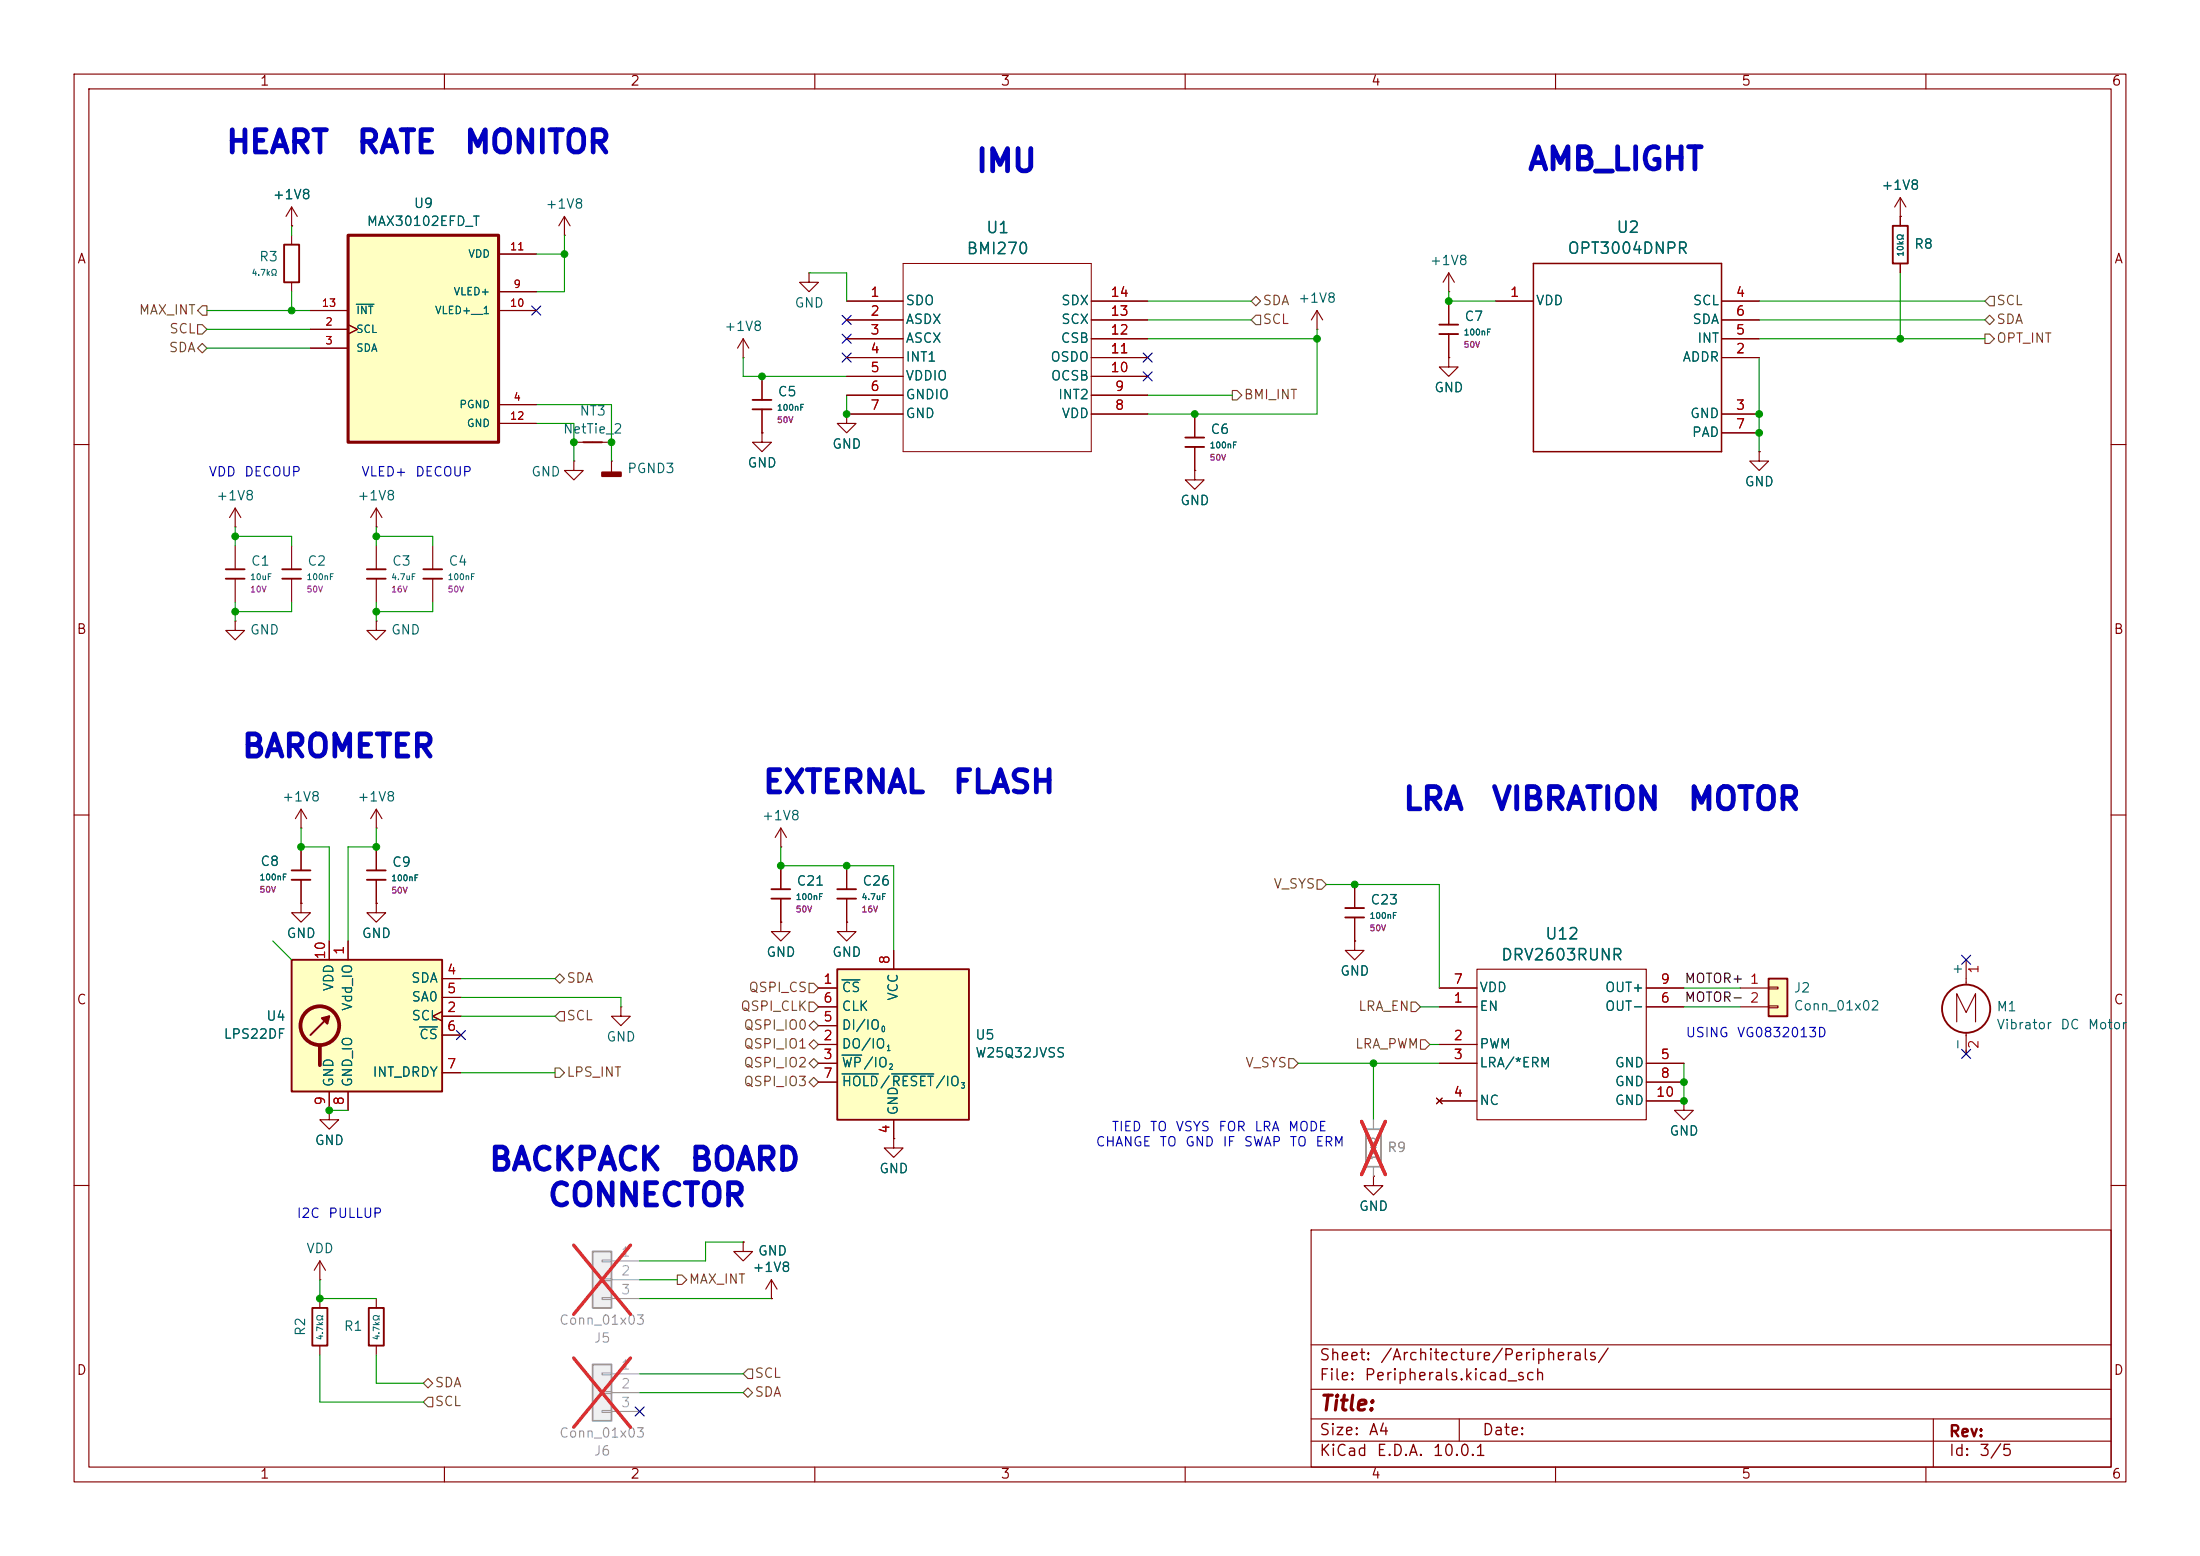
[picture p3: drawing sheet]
<svg xmlns="http://www.w3.org/2000/svg" width="297mm" height="210mm" viewBox="0 0 297 210" stroke-linecap="round" stroke-linejoin="round" font-family="sans-serif">
<g fill="none" stroke="#840000" stroke-width=".15">
<path d="M10 10h277v190h-277zM12 12h273v186h-273zM60 10v2M110 10v2M160 10v2M210 10v2M260 10v2M195.6 48.3v1.2h1.2l-1.2 1.3-1.3-1.3h1.3M195.6 48.3h.1M10 60h2M50.8 71.1h.1M50.8 68.6l-.8 1.3"/>
<path d="M50.8 68.6l.8 1.3M50.8 68.6v2.5M285 60h2M10 110h2M285 110h2M10 160h2M177 166h108v32h-108zM285 160h2M60 198v2M110 198v2M160 198v2M177 194.5h108"/>
<path d="M177 191.5h108M177 187.5h108M177 181.5h108M197 191.5v3M210 198v2M260 198v2M261 191.5v6.5"/>
</g>
<path d="M113 130.8h17.8v20.3h-17.8z" fill="#ffffc2"/>
<path d="M113 130.8h17.8v20.3h-17.8z" fill="none" stroke="#840000" stroke-width=".25"/>
<path d="M76.2 31.8h.1M76.2 29.2l-.8 1.3M76.2 29.2l.8 1.3M76.2 29.2v2.6M110.5 133.4h2.5M110.5 138.4h2.5M110.5 135.9h2.5M120.6 128.3v2.5M110.5 141h2.5M110.5 143.5h2.5M110.5 146.1h2.5M120.6 151.1v2.6" fill="none" stroke="#840000" stroke-width=".15"/>
<path d="M113.7 132.2h2.4M113.7 142.4h2.6M113.7 144.9h4.9M120.4 144.9h5.7" fill="none" stroke="#006464" stroke-width=".15"/>
<path d="M184.4 152.4h2v5.1h-2z" fill="none" stroke="#a1a1a1" stroke-width=".25"/>
<path d="M185.4 151.1v1.3M185.4 157.5v1.3" fill="none" stroke="#a1a1a1" stroke-width=".15"/>
<path d="M183.8 151.4l3.2 7.1M187 151.4l-3.2 7.1" fill="none" stroke="#e12e31" stroke-width=".46"/>
<path d="M47 31.8h20.3v27.9h-20.3z" fill="#ffffc2"/>
<path d="M47 31.8h20.3v27.9h-20.3z" fill="none" stroke="#840000" stroke-width=".41"/>
<g fill="none" stroke="#840000" stroke-width=".15">
<path d="M39.4 30.5h.1M39.4 27.9l.7 1.3M39.4 27.9l-.8 1.3M39.4 27.9v2.6M39.4 31.8v1.2M39.4 38.1v1.3M67.3 39.4h5.1M67.3 34.3h5.1M41.9 44.5h5.1M41.9 47h5.1M41.9 41.9h5.1M47 43.8l1.3 .7-1.3 .6"/>
<path d="M67.3 54.6h5.1M67.3 41.9h5.1M67.3 57.2h5.1M31.7 71.1h.1M31.7 68.6v2.5M31.7 73.7v3.1M31.7 78.1v3.2M31.7 68.6l-.7 1.3M31.7 68.6l.8 1.3M39.4 73.7v3.1M39.4 78.1v3.2M182.9 119.4v3.2"/>
<path d="M40.6 121.9v1.3h1.3l-1.3 1.3-1.2-1.3h1.2M40.6 121.9h.1M50.8 121.9v1.3h1.3l-1.3 1.3-1.3-1.3h1.3M50.8 121.9h.1M182.9 123.8v3.2M185.4 158.8v1.2h1.3l-1.3 1.3-1.3-1.3h1.3M185.4 158.8h.1"/>
</g>
<path d="M48.1 41.1h2.4" fill="none" stroke="#006464" stroke-width=".15"/>
<path d="M38.4 33h2v5.1h-2zM30.5 78.1h2.5M30.5 76.8h2.5M38.1 78.1h2.5M38.1 76.8h2.5M181.6 122.6h2.5M181.6 123.8h2.5" fill="none" stroke="#840000" stroke-width=".25"/>
<path d="M39.4 129.5h20.3v17.8h-20.3z" fill="#ffffc2"/>
<g fill="none" stroke="#840000" stroke-width=".25">
<path d="M39.4 117.5h2.5M39.4 118.7h2.5M49.5 117.5h2.6M49.5 118.7h2.6M39.4 129.5h20.3v17.8h-20.3zM44.4 137.2l-2.5 2.5"/>
<circle cx="265.4" cy="136.1" r="3.3"/>
</g>
<g fill="none" stroke="#840000" stroke-width=".51">
<path d="M43.2 141.2v2.6"/>
<circle cx="43.2" cy="138.4" r="2.62"/>
</g>
<path d="M43.4 137.4l1-.2-.2 1z" fill="#840000" stroke="#840000" stroke-width=".25"/>
<g fill="none" stroke="#840000" stroke-width=".15">
<path d="M40.6 114.3v3.2M40.6 118.7v3.2M50.8 114.3v3.2M50.8 118.7v3.2M44.4 127v2.5M47 127v2.5M59.7 136.5l-1.3 .7 1.3 .6M59.7 137.2h2.5M59.7 132.1h2.5M59.7 134.6h2.5M59.7 139.7h2.5M264.2 137.9v-3.8l1.2 2.6 1.3-2.6v3.8"/>
<path d="M265.4 129.5v3.4M265.4 139.4v2.8M44.4 147.3v2.6M47 147.3v2.6M59.7 144.8h2.5"/>
</g>
<path d="M56.6 138.6h2.5" fill="none" stroke="#006464" stroke-width=".15"/>
<path d="M238.8 132.1h2.5v5.1h-2.5z" fill="#ffffc2"/>
<path d="M49.5 76.8h2.6M49.5 78.1h2.6M57.1 76.8h2.6M57.1 78.1h2.6M238.8 132.1h2.5v5.1h-2.5z" fill="none" stroke="#840000" stroke-width=".25"/>
<g fill="none" stroke="#840000" stroke-width=".15">
<path d="M50.8 73.7v3.1M50.8 78.1v3.2M58.4 73.7v3.1M58.4 78.1v3.2M31.7 83.8v1.3h1.3l-1.3 1.3-1.2-1.3h1.2M31.7 83.8h.1M194.3 133.4h5.1M194.3 135.9h5.1M199.4 130.8h22.8v20.3h-22.8zM222.2 133.4h5.1M222.2 135.9h5.1M234.9 133.4h3.9"/>
<path d="M234.9 135.9h3.9M238.8 133.2h1.2v.3h-1.2zM238.8 135.8h1.2v.2h-1.2zM193.9 148.2l.8 .8M194.3 141h5.1M194.3 143.5h5.1M194.3 148.6h5.1M194.7 148.2l-.8 .8M222.2 143.5h5.1M222.2 148.6h5.1M222.2 146.1h5.1M227.3 148.6v1.3h1.3l-1.3 1.2-1.2-1.2h1.2"/>
<path d="M227.3 148.6h.1M104.1 175.3h.1M104.1 172.7l-.7 1.3M104.1 172.7l.8 1.3M104.1 172.7v2.6"/>
</g>
<path d="M80 168.9h2.5v7.6h-2.5z" fill="#f0f0f0"/>
<path d="M80 168.9h2.5v7.6h-2.5z" fill="none" stroke="#a1a1a1" stroke-width=".25"/>
<path d="M81.3 170.1h1.2v.2h-1.2zM81.3 172.6h1.2v.2h-1.2zM81.3 175.1h1.2v.3h-1.2zM82.5 170.2h3.9M82.5 172.7h3.9M82.5 175.3h3.9" fill="none" stroke="#a1a1a1" stroke-width=".15"/>
<path d="M77.4 168.1l7.7 9.3M85.1 168.1l-7.7 9.3" fill="none" stroke="#e12e31" stroke-width=".46"/>
<path d="M109.2 36.8v1.3h1.3l-1.3 1.3-1.3-1.3h1.3M109.2 36.8h.1M120.6 153.7v1.2h1.3l-1.3 1.3-1.2-1.3h1.2M120.6 153.7h.1M43.2 175.3v1.2M50.8 175.3v1.2M43.2 181.6v1.3M50.8 181.6v1.3" fill="none" stroke="#840000" stroke-width=".15"/>
<path d="M42.2 176.5h2v5.1h-2zM49.8 176.5h2v5.1h-2z" fill="none" stroke="#840000" stroke-width=".25"/>
<path d="M80 184.2h2.5v7.6h-2.5z" fill="#f0f0f0"/>
<path d="M80 184.2h2.5v7.6h-2.5z" fill="none" stroke="#a1a1a1" stroke-width=".25"/>
<path d="M185.4 151.1v1.3M185.4 157.5v1.3M81.3 185.3h1.2v.2h-1.2zM81.3 187.8h1.2v.3h-1.2zM81.3 190.4h1.2v.2h-1.2zM82.5 185.4h3.9M82.5 188h3.9M82.5 190.5h3.9" fill="none" stroke="#a1a1a1" stroke-width=".15"/>
<path d="M183.8 151.4l3.2 7.1M187 151.4l-3.2 7.1M77.4 183.3l7.7 9.3M85.1 183.3l-7.7 9.3" fill="none" stroke="#e12e31" stroke-width=".46"/>
<g fill="none" stroke="#840000" stroke-width=".15">
<path d="M39.4 30.5h.1M67.3 39.4h5.1M67.3 34.3h5.1M195.6 39.4h.1M195.6 36.8l-.8 1.3M195.6 36.8l.7 1.3M195.6 36.8v2.6M256.5 29.2h.1M256.5 26.7v3.8M256.5 35.6v1.2M256.5 26.7l-.7 1.2M256.5 26.7l.8 1.2"/>
<path d="M41.9 44.5h5.1M41.9 47h5.1M41.9 41.9h5.1M47 43.8l1.3 .7-1.3 .6M67.3 54.6h5.1M67.3 41.9h5.1M67.3 57.2h5.1M77.5 59.7h5M100.3 48.3h.1M100.3 45.7l-.7 1.3M100.3 45.7l.8 1.3M100.3 45.7v2.6"/>
<path d="M102.9 58.4v1.3h1.2l-1.2 1.3-1.3-1.3h1.3M102.9 58.4h.1M102.9 50.8v3.2M102.9 55.2v3.2M114.3 55.9v1.3h1.3l-1.3 1.2-1.3-1.2h1.3M114.3 55.9h.1M114.3 40.6h7.6M114.3 43.2h7.6M114.3 45.7h7.6M114.3 48.3h7.6M114.3 50.8h7.6M114.3 53.3h7.6"/>
<path d="M114.3 55.9h7.6M147.3 40.6h7.6M147.3 43.2h7.6M147.3 45.7h7.6M147.3 48.3h7.6M147.3 50.8h7.6M147.3 53.3h7.6M147.3 55.9h7.6M161.3 55.9v3.2M177.8 44.5h.1M177.8 41.9l-.8 1.3M177.8 41.9l.8 1.3"/>
<path d="M177.8 41.9v2.6M195.6 48.3h.1M195.6 40.6v3.2M195.6 45.1v3.2M201.9 40.6h5.1M232.4 40.6h5.1M232.4 43.2h5.1M232.4 45.7h5.1M232.4 48.3h5.1M232.4 55.9h5.1M232.4 58.4h5.1M77.5 62.2v1.3h1.2l-1.2 1.3-1.3-1.3h1.3"/>
<path d="M77.5 62.2h.1M82.5 62.2h.1M82.5 62.2v1.6M161.3 63.5v1.3h1.3l-1.3 1.2-1.3-1.2h1.3M161.3 63.5h.1M161.3 60.3v3.2M237.5 61v1.2h1.3l-1.3 1.3-1.3-1.3h1.3M237.5 61h.1M50.8 83.8v1.3h1.3l-1.3 1.3-1.3-1.3h1.3M50.8 83.8h.1M40.6 111.8h.1M40.6 109.2l-.7 1.3"/>
<path d="M40.6 109.2l.8 1.3M40.6 109.2v2.6M40.6 114.3v3.2M40.6 118.7v3.2M50.8 111.8h.1M50.8 109.2l-.8 1.3M50.8 109.2l.8 1.3M50.8 109.2v2.6M50.8 114.3v3.2M50.8 118.7v3.2M105.4 114.3h.1M105.4 111.8v2.5"/>
<path d="M105.4 116.8v3.2M105.4 111.8l-.8 1.2M105.4 111.8l.8 1.2M114.3 116.8v3.2M182.9 119.4v3.2M40.6 121.9h.1M44.4 127v2.5M47 127v2.5M50.8 121.9h.1M59.7 136.5l-1.3 .7 1.3 .6M59.7 137.2h2.5M59.7 132.1h2.5"/>
<path d="M59.7 134.6h2.5M59.7 139.7h2.5M83.8 135.9v1.3h1.3l-1.3 1.2-1.3-1.2h1.3M83.8 135.9h.1M105.4 124.5v1.2h1.3l-1.3 1.3-1.3-1.3h1.3M105.4 124.5h.1M105.4 121.3v3.2M110.5 133.4h2.5M110.5 138.4h2.5M110.5 135.9h2.5M114.3 124.5v1.2h1.3l-1.3 1.3-1.3-1.3h1.3M114.3 124.5h.1"/>
<path d="M114.3 121.3v3.2M120.6 128.3v2.5M182.9 127v1.3h1.2l-1.2 1.2-1.3-1.2h1.3M182.9 127h.1M182.9 123.8v3.2M194.3 133.4h5.1M194.3 135.9h5.1M222.2 133.4h5.1M222.2 135.9h5.1M44.4 149.9v1.2h1.3l-1.3 1.3-1.2-1.3h1.2M44.4 149.9h.1M44.4 147.3v2.6"/>
<path d="M47 147.3v2.6M59.7 144.8h2.5M110.5 141h2.5M110.5 143.5h2.5M110.5 146.1h2.5M120.6 153.7h.1M120.6 151.1v2.6M185.4 158.8h.1M193.9 148.2l.8 .8M194.3 141h5.1M194.3 143.5h5.1M194.3 148.6h5.1"/>
<path d="M194.7 148.2l-.8 .8M222.2 143.5h5.1M222.2 146.1h5.1M222.2 148.6h5.1M227.3 148.6h.1M43.2 172.7h.1M43.2 170.2l-.8 1.3M43.2 170.2l.7 1.3M43.2 170.2v2.5M100.3 167.6v1.3h1.3l-1.3 1.3-1.2-1.3h1.2M100.3 167.6h.1M104.1 175.3h.1"/>
</g>
<path d="M255.5 30.5h2.1v5.1h-2.1zM78.7 59.7h2.6M101.6 54h2.5M101.6 55.2h2.5M160 59.1h2.6M194.3 43.8h2.5M194.3 45.1h2.5M160 60.3h2.6M104.1 120h2.6M104.1 121.3h2.6M113 120h2.6M113 121.3h2.6" fill="none" stroke="#840000" stroke-width=".25"/>
<path d="M121.9 35.6h25.4v25.4h-25.4z" fill="none" stroke="#840000" stroke-width=".14"/>
<path d="M207 35.6h25.4v25.4h-25.4z" fill="none" stroke="#840000" stroke-width=".2"/>
<path d="M81.3 63.8h2.5v.5h-2.5z" fill="#840000" stroke="#840000" stroke-width=".25"/>
<g fill="none" stroke="#725600" stroke-width=".15">
<path d="M26.7 47l.6-.6 .6 .6-.6 .6zM26.7 41.9l.6-.6h.6v1.2h-.6zM26.7 43.8h.6l.6 .7-.6 .6h-.6zM166.4 52.7h.6l.6 .6-.6 .7h-.6zM168.9 40.6l.6-.6 .7 .6-.7 .7zM169.5 42.5h.7v1.3h-.7l-.6-.6zM268 45.1h.6l.6 .6-.6 .7h-.6zM268 43.2l.6-.7 .6 .7-.6 .6zM268.6 40h.6v1.3h-.6l-.6-.7zM177.8 118.7h.6l.7 .7-.7 .6h-.6zM75.6 136.5h.6v1.3h-.6l-.7-.6zM75.6 131.4l.6 .7-.6 .6-.7-.6z"/>
<path d="M109.2 132.7h.7l.6 .7-.6 .6h-.7zM109.2 135.3h.7l.6 .6-.6 .6h-.7zM109.9 137.8l.6 .6-.6 .7-.7-.7zM190.5 135.3h.6l.7 .6-.7 .6h-.6zM74.9 144.1h.7l.6 .7-.6 .6h-.7zM109.2 143.5l.7-.6 .6 .6-.6 .6zM109.2 141l.7-.7 .6 .7-.6 .6zM109.2 146.1l.7-.7 .6 .7-.6 .6zM174 142.9h.6l.7 .6-.7 .6h-.6zM191.8 140.3h.6l.6 .7-.6 .6h-.6zM91.4 172.1h.7l.6 .6-.6 .7h-.7zM57.1 186.7l.7-.6 .6 .6-.6 .6z"/>
<path d="M57.8 188.6h.6v1.3h-.6l-.7-.7zM100.3 188l.7-.7 .6 .7-.6 .6zM101 184.8h.6v1.3h-.6l-.7-.7z"/>
</g>
<g fill="none" stroke="#009600" stroke-width=".15">
<path d="M39.4 30.5v1.3M39.4 39.4v2.5M72.4 34.3h3.8M76.2 31.8v7.6h-3.8M109.2 36.8h5.1v3.8M195.6 39.4v1.2h6.3M256.5 36.8v8.9M27.9 47h14M27.9 44.5h14M27.9 41.9h14M72.4 57.2h5.1v5M72.4 54.6h10.1v7.6"/>
<path d="M100.3 48.3v2.5h14M114.3 53.3v2.6M154.9 43.2h14M154.9 40.6h14M154.9 53.3h11.5M154.9 45.7h22.9M177.8 44.5v11.4h-22.9M237.5 43.2h30.5M237.5 40.6h30.5M237.5 45.7h30.5M237.5 48.3v12.7M31.7 72.4h7.7v1.3"/>
<path d="M31.7 71.1v2.6M50.8 72.4h7.6v1.3M50.8 71.1v2.6M31.7 81.3v2.5M39.4 81.3v1.3h-7.7M50.8 81.3v2.5M58.4 81.3v1.3h-7.6M40.6 111.8v2.5h3.8v12.7M50.8 111.8v2.5h-3.8v12.7M105.4 114.3v2.5h15.2v11.5M179.1 119.4h15.2v14M36.8 127l2.6 2.5"/>
<path d="M62.2 134.6h21.6v1.3M62.2 137.2h12.7M62.2 132.1h12.7M191.8 135.9h2.5M227.3 133.4h7.6M227.3 135.9h7.6M44.4 149.9h2.6M62.2 144.8h12.7M175.3 143.5h19M185.4 143.5v7.6M193 141h1.3M227.3 143.5v5.1"/>
<path d="M43.2 172.7v2.6h7.6M86.4 175.3h17.7M86.4 172.7h5M100.3 167.6h-5.1v2.6h-8.8M43.2 182.9v6.3h13.9M50.8 182.9v3.8h6.3M86.4 185.4h13.9M86.4 188h13.9"/>
</g>
<g fill="none" stroke="#000084" stroke-width=".15">
<path d="M71.8 41.3l1.2 1.2M73 41.3l-1.2 1.2M113.7 45.1l1.2 1.2M113.7 42.6l1.2 1.2M113.7 47.7l1.2 1.2M114.9 45.1l-1.2 1.2M114.9 42.6l-1.2 1.2M114.9 47.7l-1.2 1.2M154.3 47.7l1.2 1.2M154.3 50.2l1.2 1.2M155.5 47.7l-1.2 1.2M155.5 50.2l-1.2 1.2"/>
<path d="M61.6 139.1l1.2 1.2M62.8 139.1l-1.2 1.2M264.8 128.9l1.2 1.2M266 128.9l-1.2 1.2M264.8 141.6l1.2 1.2M266 141.6l-1.2 1.2M85.8 189.9l1.2 1.2M87 189.9l-1.2 1.2"/>
</g>
<path d="M48.1 41.1h2.4M56.6 138.6h2.5M113.7 132.2h2.4M113.7 142.4h2.6M113.7 144.9h4.9M120.4 144.9h5.7" fill="none" stroke="#006464" stroke-width=".15"/>
<g fill="#009600" stroke="#009600" stroke-width=".14">
<circle cx="31.7" cy="72.4" r=".46"/>
<circle cx="50.8" cy="72.4" r=".46"/>
<circle cx="39.4" cy="41.9" r=".46"/>
<circle cx="185.4" cy="143.5" r=".46"/>
<circle cx="161.3" cy="55.9" r=".46"/>
<circle cx="114.3" cy="55.9" r=".46"/>
<circle cx="31.7" cy="82.6" r=".46"/>
<circle cx="50.8" cy="82.6" r=".46"/>
<circle cx="50.8" cy="114.3" r=".46"/>
<circle cx="40.6" cy="114.3" r=".46"/>
<circle cx="195.6" cy="40.6" r=".46"/>
<circle cx="177.8" cy="45.7" r=".46"/>
<circle cx="237.5" cy="55.9" r=".46"/>
<circle cx="237.5" cy="58.4" r=".46"/>
<circle cx="256.5" cy="45.7" r=".46"/>
<circle cx="114.3" cy="116.8" r=".46"/>
<circle cx="105.4" cy="116.8" r=".46"/>
<circle cx="43.2" cy="175.3" r=".46"/>
<circle cx="44.4" cy="149.9" r=".46"/>
<circle cx="227.3" cy="148.6" r=".46"/>
<circle cx="227.3" cy="146.1" r=".46"/>
<circle cx="182.9" cy="119.4" r=".46"/>
<circle cx="77.5" cy="59.7" r=".46"/>
<circle cx="76.2" cy="34.3" r=".46"/>
<circle cx="82.5" cy="59.7" r=".46"/>
<circle cx="102.9" cy="50.8" r=".46"/>
</g>
<g font-size="3" fill="#0000c2">
<text x="30.3" y="21.4">HEART</text>
<text x="48" y="21.4">RATE</text>
<text x="62.5" y="21.4">MONITOR</text>
<text x="131.6" y="24">IMU</text>
<text x="206.1" y="23.7">AMB_LIGHT</text>
<text x="32.5" y="103">BAROMETER</text>
<text x="102.8" y="107.8">EXTERNAL</text>
<text x="128.5" y="107.8">FLASH</text>
<text x="189.2" y="110.1">LRA</text>
<text x="201.2" y="110.1">VIBRATION</text>
<text x="227.7" y="110.1">MOTOR</text>
<text x="65.8" y="158.7">BACKPACK</text>
<text x="92.9" y="158.7">BOARD</text>
<text x="73.8" y="163.5">CONNECTOR</text>
</g>
<text font-size="2" fill="#840000" x="178" y="190.9">Title:</text>
<g font-size="1.5" fill="#006464">
<text x="130.4" y="34.7">BMI270</text>
<text x="133" y="31.9">U1</text>
<text x="211.5" y="34.7">OPT3004DNPR</text>
<text x="218.1" y="31.8">U2</text>
<text x="202.5" y="130">DRV2603RUNR</text>
<text x="208.5" y="127.2">U12</text>
</g>
<g font-size="1.5" fill="#840000">
<text x="178" y="184">Sheet:</text>
<text x="186.2" y="184">/Architecture/Peripherals/</text>
<text x="178" y="186.7">File:</text>
<text x="184.1" y="186.7">Peripherals.kicad_sch</text>
<text x="178" y="196.9">KiCad</text>
<text x="178" y="194.1">Size:</text>
<text x="184.7" y="194.1">A4</text>
<text x="185.7" y="196.9">E.D.A.</text>
<text x="193.3" y="196.9">10.0.1</text>
<text x="200" y="194.1">Date:</text>
<text x="263" y="194.3">Rev:</text>
<text x="263" y="196.9">Id:</text>
<text x="267.1" y="196.9">3/5</text>
</g>
<g font-size="1.3" fill="#840000">
<text x="35" y="11.9">1</text>
<text x="85" y="11.9">2</text>
<text x="135" y="11.9">3</text>
<text x="185" y="11.9">4</text>
<text x="235" y="11.9">5</text>
<text x="285" y="11.9">6</text>
<text x="10.3" y="35.9">A</text>
<text x="285.3" y="35.9">A</text>
<text x="10.3" y="85.9">B</text>
<text x="285.3" y="85.9">B</text>
<text x="10.3" y="135.9">C</text>
<text x="285.3" y="135.9">C</text>
<text x="10.3" y="185.9">D</text>
<text x="285.3" y="185.9">D</text>
<text x="35" y="199.9">1</text>
<text x="85" y="199.9">2</text>
<text x="135" y="199.9">3</text>
<text x="185" y="199.9">4</text>
<text x="235" y="199.9">5</text>
<text x="285" y="199.9">6</text>
</g>
<g font-size="1.3" fill="#006464">
<text x="36.7" y="27.2">+1V8</text>
<text x="55.8" y="28.4">U9</text>
<text x="73.6" y="28.5">+1V8</text>
<text x="253.9" y="25.9">+1V8</text>
<text x="34.9" y="35.6">R3</text>
<text x="49.4" y="30.8">MAX30102EFD_T</text>
<text x="258.3" y="33.9">R8</text>
<text x="107.2" y="41.8">GND</text>
<text x="122.2" y="41.5">SDO</text>
<text x="143.2" y="41.5">SDX</text>
<text x="175.2" y="41.2">+1V8</text>
<text x="192.9" y="36.1">+1V8</text>
<text x="207.3" y="41.5">VDD</text>
<text x="228.4" y="41.5">SCL</text>
<text x="97.7" y="45">+1V8</text>
<text x="122.2" y="44">ASDX</text>
<text x="122.2" y="46.6">ASCX</text>
<text x="143.1" y="46.6">CSB</text>
<text x="143.2" y="44">SCX</text>
<text x="197.6" y="43.6">C7</text>
<text x="228.4" y="44">SDA</text>
<text x="229" y="46.6">INT</text>
<text x="104.9" y="53.8">C5</text>
<text x="122.2" y="49.1">INT1</text>
<text x="122.2" y="51.7">VDDIO</text>
<text x="141.7" y="49.1">OSDO</text>
<text x="141.8" y="51.7">OCSB</text>
<text x="193.5" y="53.3">GND</text>
<text x="227.1" y="49.1">ADDR</text>
<text x="75.9" y="58.8">NetTie_2</text>
<text x="78.2" y="56.4">NT3</text>
<text x="122.2" y="54.2">GNDIO</text>
<text x="122.2" y="56.7">GND</text>
<text x="142.8" y="54.2">INT2</text>
<text x="143.2" y="56.7">VDD</text>
<text x="163.3" y="58.9">C6</text>
<text x="228.1" y="56.7">GND</text>
<text x="228.3" y="59.3">PAD</text>
<text x="71.6" y="64.6">GND</text>
<text x="84.6" y="64.2">PGND3</text>
<text x="100.8" y="63.4">GND</text>
<text x="112.3" y="60.9">GND</text>
<text x="235.5" y="66">GND</text>
<text x="29.1" y="67.9">+1V8</text>
<text x="48.2" y="67.9">+1V8</text>
<text x="159.3" y="68.5">GND</text>
<text x="33.8" y="76.7">C1</text>
<text x="41.4" y="76.7">C2</text>
<text x="52.8" y="76.7">C3</text>
<text x="60.5" y="76.7">C4</text>
<text x="33.7" y="86">GND</text>
<text x="52.7" y="86">GND</text>
<text x="38" y="108.5">+1V8</text>
<text x="48.2" y="108.5">+1V8</text>
<text x="102.8" y="111">+1V8</text>
<text x="35.1" y="117.2">C8</text>
<text x="52.8" y="117.3">C9</text>
<text x="107.5" y="119.8">C21</text>
<text x="116.3" y="119.8">C26</text>
<text x="184.9" y="122.4">C23</text>
<text x="38.6" y="126.9">GND</text>
<text x="48.8" y="126.9">GND</text>
<text x="103.4" y="129.5">GND</text>
<text x="112.3" y="129.5">GND</text>
<text x="180.8" y="132">GND</text>
<text x="265.2" y="131.7" transform="rotate(-90 265.2 131.7)">+</text>
<text x="45.3" y="133.9" transform="rotate(-90 45.3 133.9)">VDD</text>
<text x="47.9" y="136.5" transform="rotate(-90 47.9 136.5)">Vdd_IO</text>
<text x="55.4" y="132.9">SDA</text>
<text x="55.5" y="135.5">SA0</text>
<text x="113.5" y="134.2">CS</text>
<text x="113.5" y="136.8">CLK</text>
<text x="121.5" y="135.1" transform="rotate(-90 121.5 135.1)">VCC</text>
<text x="199.6" y="136.8">EN</text>
<text x="199.6" y="134.2">VDD</text>
<text x="216.6" y="136.8">OUT-</text>
<text x="216.6" y="134.2">OUT+</text>
<text x="242.1" y="134.3">J2</text>
<text x="242.1" y="136.7">Conn_01x02</text>
<text x="269.5" y="136.8">M1</text>
<text x="30.1" y="140.5">LPS22DF</text>
<text x="35.9" y="138.1">U4</text>
<text x="55.5" y="138">SCL</text>
<text x="56.5" y="140.6">CS</text>
<text x="81.8" y="140.9">GND</text>
<text x="113.5" y="141.8">DO/IO</text>
<text x="113.5" y="139.3">DI/IO</text>
<text x="131.6" y="143">W25Q32JVSS</text>
<text x="131.6" y="140.6">U5</text>
<text x="199.6" y="141.8">PWM</text>
<text x="265.2" y="141.9" transform="rotate(-90 265.2 141.9)">-</text>
<text x="269.5" y="139.2">Vibrator</text>
<text x="278.1" y="139.2">DC</text>
<text x="281.8" y="139.2">Motor</text>
<text x="45.3" y="146.8" transform="rotate(-90 45.3 146.8)">GND</text>
<text x="47.9" y="146.8" transform="rotate(-90 47.9 146.8)">GND_IO</text>
<text x="50.2" y="145.6">INT_DRDY</text>
<text x="113.5" y="144.4">WP/IO</text>
<text x="113.5" y="146.9">HOLD/RESET/IO</text>
<text x="199.6" y="144.4">LRA/*ERM</text>
<text x="199.6" y="149.5">NC</text>
<text x="217.9" y="144.4">GND</text>
<text x="217.9" y="146.9">GND</text>
<text x="217.9" y="149.5">GND</text>
<text x="42.4" y="154.9">GND</text>
<text x="121.5" y="150.6" transform="rotate(-90 121.5 150.6)">GND</text>
<text x="225.3" y="153.6">GND</text>
<text x="118.6" y="158.7">GND</text>
<text x="183.4" y="163.7">GND</text>
<text x="41.3" y="169.5">VDD</text>
<text x="101.5" y="172">+1V8</text>
<text x="102.2" y="169.8">GND</text>
<text x="46.3" y="179.9">R1</text>
<text x="41.5" y="180.4" transform="rotate(-90 41.5 180.4)">R2</text>
</g>
<g font-size="1.3" fill="#a90000">
<text x="117.4" y="40.4">1</text>
<text x="149.8" y="40.4">14</text>
<text x="203.8" y="40.4">1</text>
<text x="234.2" y="40.4">4</text>
<text x="117.4" y="42.9">2</text>
<text x="117.4" y="45.5">3</text>
<text x="149.8" y="45.5">12</text>
<text x="149.8" y="42.9">13</text>
<text x="234.2" y="45.5">5</text>
<text x="234.2" y="42.9">6</text>
<text x="117.4" y="48">4</text>
<text x="117.4" y="50.5">5</text>
<text x="117.4" y="53.1">6</text>
<text x="149.8" y="50.5">10</text>
<text x="149.8" y="48">11</text>
<text x="150.4" y="53.1">9</text>
<text x="234.2" y="48">2</text>
<text x="117.4" y="55.6">7</text>
<text x="150.4" y="55.6">8</text>
<text x="234.2" y="55.6">3</text>
<text x="234.2" y="58.2">7</text>
<text x="44.2" y="129.6" transform="rotate(-90 44.2 129.6)">10</text>
<text x="46.7" y="129" transform="rotate(-90 46.7 129)">1</text>
<text x="60.3" y="131.8">4</text>
<text x="120.4" y="130.2" transform="rotate(-90 120.4 130.2)">8</text>
<text x="267.4" y="131.5" transform="rotate(-90 267.4 131.5)">1</text>
<text x="60.3" y="136.9">2</text>
<text x="60.3" y="134.4">5</text>
<text x="111.1" y="133.1">1</text>
<text x="111.1" y="135.6">6</text>
<text x="196.1" y="135.6">1</text>
<text x="196.1" y="133.1">7</text>
<text x="224.1" y="135.6">6</text>
<text x="224.1" y="133.1">9</text>
<text x="60.3" y="139.4">6</text>
<text x="111.1" y="140.7">2</text>
<text x="111.1" y="143.3">3</text>
<text x="111.1" y="138.2">5</text>
<text x="196.1" y="140.7">2</text>
<text x="196.1" y="143.3">3</text>
<text x="224.1" y="143.3">5</text>
<text x="267.4" y="141.7" transform="rotate(-90 267.4 141.7)">2</text>
<text x="44.2" y="149.3" transform="rotate(-90 44.2 149.3)">9</text>
<text x="46.7" y="149.3" transform="rotate(-90 46.7 149.3)">8</text>
<text x="60.3" y="144.5">7</text>
<text x="111.1" y="145.8">7</text>
<text x="196.1" y="148.3">4</text>
<text x="223.5" y="148.3">10</text>
<text x="224.1" y="145.8">8</text>
<text x="120.4" y="153.1" transform="rotate(-90 120.4 153.1)">4</text>
</g>
<g font-size="1.3" fill="#725600">
<text x="170.4" y="41.5">SDA</text>
<text x="269.4" y="41.5">SCL</text>
<text x="18.7" y="42.8">MAX_INT</text>
<text x="22.7" y="47.9">SDA</text>
<text x="22.8" y="45.3">SCL</text>
<text x="170.4" y="44">SCL</text>
<text x="269.4" y="46.6">OPT_INT</text>
<text x="269.4" y="44">SDA</text>
<text x="167.8" y="54.2">BMI_INT</text>
<text x="171.8" y="120.2">V_SYS</text>
<text x="76.4" y="132.9">SDA</text>
<text x="99.9" y="136.8">QSPI_CLK</text>
<text x="101" y="134.2">QSPI_CS</text>
<text x="183.3" y="136.8">LRA_EN</text>
<text x="76.4" y="138">SCL</text>
<text x="100.3" y="139.3">QSPI_IO0</text>
<text x="100.3" y="141.8">QSPI_IO1</text>
<text x="182.8" y="141.8">LRA_PWM</text>
<text x="76.4" y="145.6">LPS_INT</text>
<text x="100.3" y="144.4">QSPI_IO2</text>
<text x="100.3" y="146.9">QSPI_IO3</text>
<text x="168" y="144.4">V_SYS</text>
<text x="92.9" y="173.6">MAX_INT</text>
<text x="58.6" y="187.6">SDA</text>
<text x="58.6" y="190.1">SCL</text>
<text x="101.8" y="186.3">SCL</text>
<text x="101.8" y="188.8">SDA</text>
</g>
<g font-size="1.3" fill="#0000c2">
<text x="28.1" y="64.6">VDD</text>
<text x="32.9" y="64.6">DECOUP</text>
<text x="48.7" y="64.6">VLED+</text>
<text x="56" y="64.6">DECOUP</text>
<text x="227.5" y="140.3">USING</text>
<text x="234.4" y="140.3">VG0832013D</text>
<text x="147.8" y="155.1">CHANGE</text>
<text x="150" y="153">TIED</text>
<text x="155.1" y="153">TO</text>
<text x="156.4" y="155.1">TO</text>
<text x="158.6" y="153">VSYS</text>
<text x="159.9" y="155.1">GND</text>
<text x="164.4" y="153">FOR</text>
<text x="165" y="155.1">IF</text>
<text x="167.8" y="155.1">SWAP</text>
<text x="169.2" y="153">LRA</text>
<text x="173.8" y="153">MODE</text>
<text x="174" y="155.1">TO</text>
<text x="177.5" y="155.1">ERM</text>
<text x="40" y="164.7">I2C</text>
<text x="44.2" y="164.7">PULLUP</text>
</g>
<g font-size="1.3" fill="#0f0f0f">
<text x="227.3" y="133">MOTOR+ 1</text>
<text x="227.3" y="135.5">MOTOR- 2</text>
</g>
<g font-size="1.3" fill="#989898">
<text x="187.2" y="155.8">R9</text>
<text x="75.4" y="179.1">Conn_01x03</text>
<text x="80.1" y="181.5">J5</text>
<text x="75.4" y="194.4">Conn_01x03</text>
<text x="80.1" y="196.8">J6</text>
</g>
<g font-size="1.3" fill="#aaa">
<text x="83.7" y="169.9">1</text>
<text x="83.7" y="172.5">2</text>
<text x="83.7" y="175">3</text>
<text x="83.7" y="185.2">1</text>
<text x="83.7" y="187.7">2</text>
<text x="83.7" y="190.2">3</text>
</g>
<g font-size="1" fill="#006464">
<text x="63.1" y="35">VDD</text>
<text x="61.2" y="40.1">VLED+</text>
<text x="48" y="45.2">SCL</text>
<text x="48" y="47.7">SDA</text>
<text x="48" y="42.6">INT</text>
<text x="58.6" y="42.6">VLED+__1</text>
<text x="61.9" y="55.3">PGND</text>
<text x="62.9" y="57.9">GND</text>
</g>
<g font-size="1" fill="#a90000">
<text x="68.8" y="34">11</text>
<text x="43.4" y="41.7">13</text>
<text x="68.8" y="41.7">10</text>
<text x="69.2" y="39.1">9</text>
<text x="43.8" y="44.2">2</text>
<text x="43.8" y="46.7">3</text>
<text x="68.8" y="56.9">12</text>
<text x="69.2" y="54.4">4</text>
</g>
<g font-size=".8" fill="#006464">
<text x="257.2" y="34.7" transform="rotate(-90 257.2 34.7)">10kΩ</text>
<text x="33.9" y="37.4">4.7kΩ</text>
<text x="197.5" y="45.5">100nF</text>
<text x="104.8" y="55.6">100nF</text>
<text x="163.2" y="60.7">100nF</text>
<text x="33.7" y="78.5">10uF</text>
<text x="41.3" y="78.5">100nF</text>
<text x="52.8" y="78.5">4.7uF</text>
<text x="60.4" y="78.5">100nF</text>
<text x="35" y="119">100nF</text>
<text x="52.8" y="119.1">100nF</text>
<text x="107.4" y="121.7">100nF</text>
<text x="116.3" y="121.7">4.7uF</text>
<text x="184.8" y="124.2">100nF</text>
<text x="118.9" y="139.5">0</text>
<text x="119.6" y="142">1</text>
<text x="119.9" y="144.6">2</text>
<text x="129.7" y="147.1">3</text>
<text x="43.8" y="181" transform="rotate(-90 43.8 181)">4.7kΩ</text>
<text x="51.4" y="181" transform="rotate(-90 51.4 181)">4.7kΩ</text>
</g>
<g font-size=".8" fill="#840084">
<text x="197.5" y="47.1">50V</text>
<text x="104.8" y="57.3">50V</text>
<text x="163.2" y="62.4">50V</text>
<text x="33.7" y="80.1">10V</text>
<text x="41.3" y="80.1">50V</text>
<text x="52.8" y="80.1">16V</text>
<text x="60.4" y="80.1">50V</text>
<text x="35" y="120.7">50V</text>
<text x="52.8" y="120.8">50V</text>
<text x="107.4" y="123.3">50V</text>
<text x="116.3" y="123.3">16V</text>
<text x="184.8" y="125.9">50V</text>
</g>
<text font-size=".8" fill="#989898" x="186" y="156.6" transform="rotate(-90 186 156.6)">10kΩ</text>
</svg>
